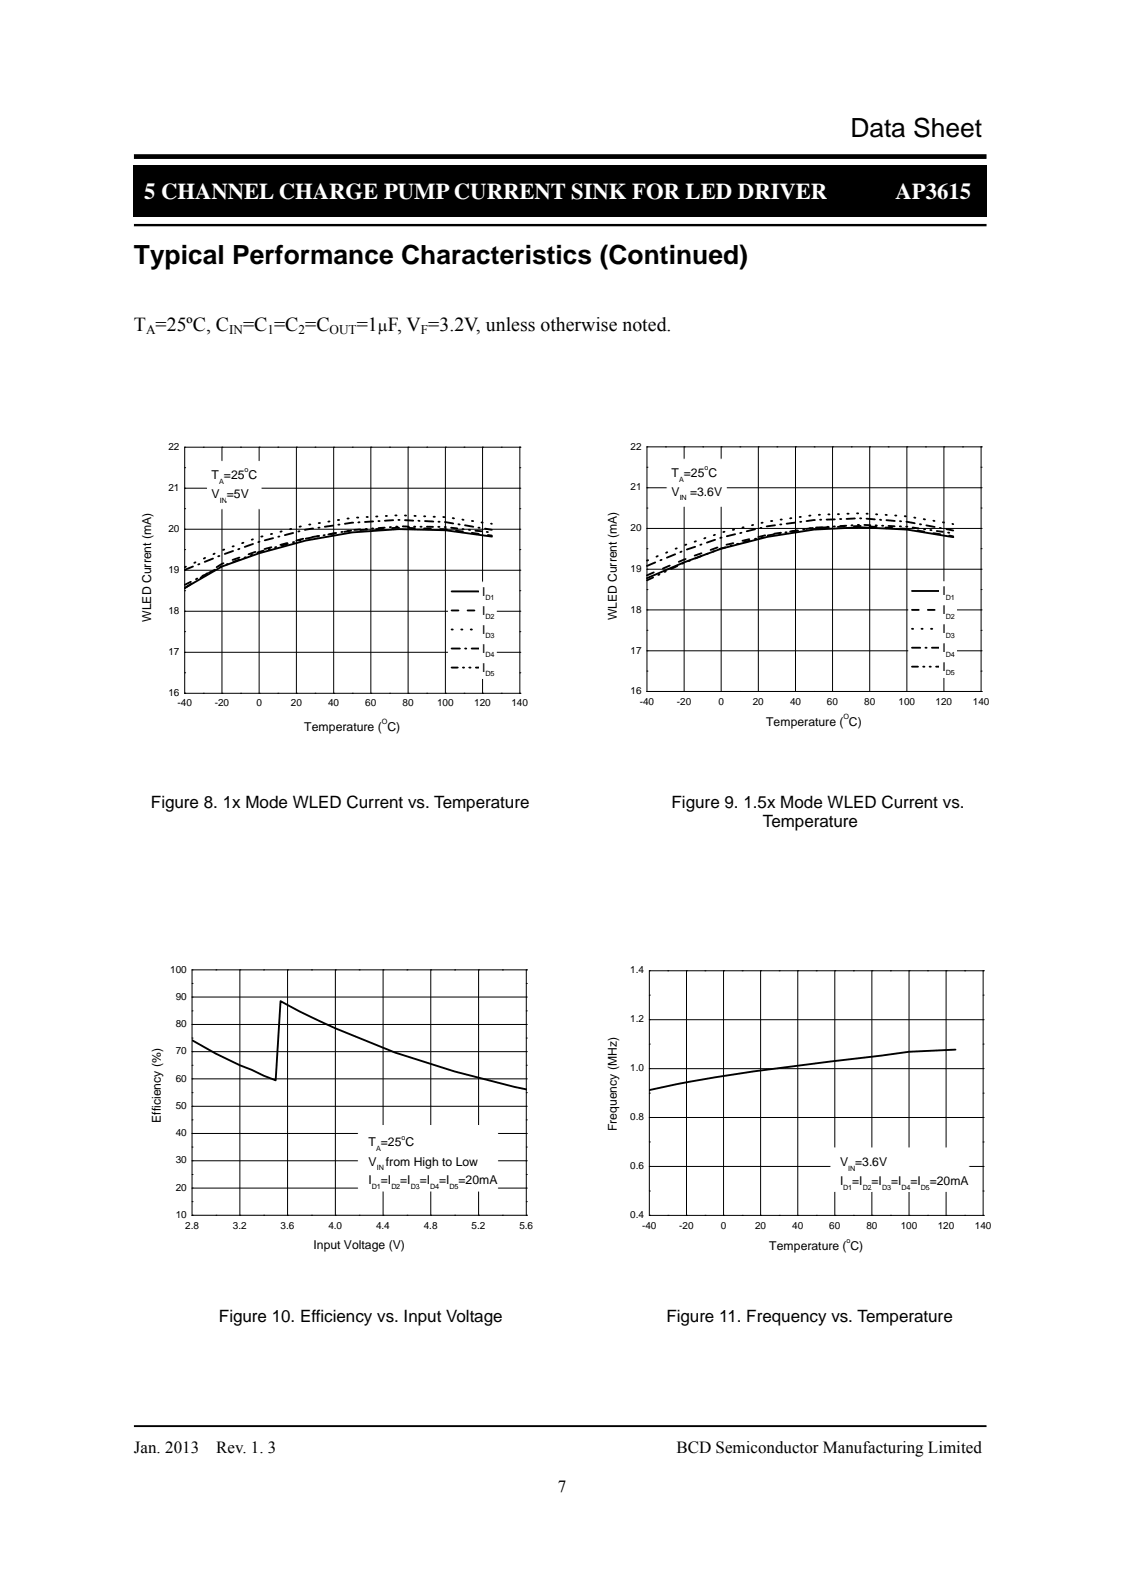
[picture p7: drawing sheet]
<svg xmlns="http://www.w3.org/2000/svg" width="210mm" height="297mm" viewBox="0 0 210 297" stroke-linecap="round" stroke-linejoin="round" font-family="sans-serif">
<path d="M24.9 30.9h.2v.2h-.2zM26.9 33.3h155.5v4.8h-155.5zM184.2 30.9h.2v.2h-.2zM25.1 31.1h159.1v9.2h-159.1zM184.2 40.3h.2v.2h-.2z" fill="#000"/>
<g fill="none" stroke="#000" stroke-width=".19">
<path d="M24.9 31h159.5M25 31.1v9.4M184.3 31.1v9.4M24.9 40.4h159.3M34.5 83.5h62.6M34.5 98.9h.1M34.5 95h.1M34.5 91.2h.1M34.5 87.4h.1M34.5 83.5h.1M34.5 83.5v46M34.5 98.9h62.6"/>
<path d="M34.5 91.2h62.6M38 83.5h.1M41.5 83.5h.1M41.5 83.5v46M44.9 83.5h.1M48.4 83.5h.1M48.4 83.5v46M51.9 83.5h.1M55.4 83.5h.1M55.4 83.5v46M58.8 83.5h.1M62.3 83.5h.1"/>
<path d="M62.3 83.5v46M65.8 83.5h.1M69.3 83.5h.1M69.3 83.5v46M72.8 83.5h.1M76.2 83.5h.1M76.2 83.5v46M79.7 83.5h.1M83.2 83.5h.1M83.2 83.5v46M86.7 83.5h.1M90.1 83.5h.1"/>
<path d="M90.1 83.5v46M93.6 83.5h.1M97.1 83.5h.1M97.1 98.9h.1M97.1 95h.1M97.1 91.2h.1M97.1 87.4h.1M97.1 83.5v46M34.5 118h.1M34.5 114.2h.1M34.5 110.4h.1M34.5 106.5h.1"/>
<path d="M34.5 102.7h.1M34.5 114.2h62.6M34.5 106.5h62.6M97.1 118h.1M97.1 114.2h.1M97.1 110.4h.1M97.1 106.5h.1M97.1 102.7h.1M34.5 125.7h.1M34.5 121.9h.1M34.5 129.5h62.6M34.5 129.5h.1"/>
<path d="M34.5 121.9h62.6M38 129.5h.1M41.5 129.5h.1M44.9 129.5h.1M48.4 129.5h.1M51.9 129.5h.1M55.4 129.5h.1M58.8 129.5h.1M62.3 129.5h.1M65.8 129.5h.1M69.3 129.5h.1M72.8 129.5h.1"/>
<path d="M76.2 129.5h.1M79.7 129.5h.1M83.2 129.5h.1M86.7 129.5h.1M90.1 129.5h.1M93.6 129.5h.1M97.1 125.7h.1M97.1 121.9h.1M97.1 129.5h.1"/>
</g>
<path d="M25 29.3h159.3" fill="none" stroke="#000" stroke-width=".88" stroke-linecap="butt"/>
<path d="M25 42.1h159.3" fill="none" stroke="#000" stroke-width=".44"/>
<g fill="none" stroke="#000" stroke-width=".35">
<path d="M50.8 99.7l-.2 .1M52.6 99.3h-.2M54.4 98.8l-.2 .1M54.8 99.6l-1.6 .4M55.9 99.3h-.2M56.2 98.3l-.2 .1M58 98h-.2M58.5 98.7l-1.5 .3M59.7 98.6h-.2M59.8 97.7h-.3M60.7 100h-.2M61.6 97.4l-.3 .1"/>
<path d="M62.2 98.2l-1.5 .2M62.6 99.6l-1.3 .2M62.8 99.6l-1.1 .2M63.4 97.1l-.3 .1M63.4 98h-.2M64 99.4h-.2M65.1 96.9h-.2M65.2 99.1l-.2 .1M65.6 99.1l-1.3 .3M66 97.6l-1.6 .3M66.7 96.7h.2M67.2 97.6h-.2"/>
<path d="M67.3 98.9l-1.1 .1M68.5 96.6h.2M68.5 98.8h-.2M68.6 99h-1.3M69.5 98.7h.2M69.7 97.4l-1.5 .1M70.5 96.5h-.2M70.7 97.3h.2M71.6 98.8h-1.3M71.9 98.6l-1.2 .1M72.1 96.4h.2M73 98.5h-.2"/>
<path d="M73.4 97.2l-1.5 .1M73.9 96.3h.2M74 98.4h.2M74.4 97.1h.2M74.5 98.6l-1.2 .1M75.2 98.3l1.2 .1M75.6 97.2l1.6 .1M75.6 96.3h.3M76.2 98.6l1.3 .1M77.4 98.4h.2M77.4 96.4h.3M78.2 97.3h.2"/>
<path d="M78.5 98.4h.3M79.2 96.5h.2M79.2 98.7l1.3 .1M79.4 97.3l1.5 .1M79.8 98.4h1.1M81 96.5h.2M81.9 98.4h.2M81.9 97.5h.2M82.2 98.8l1.3 .1M82.8 96.6h.2M83.1 98.5h.2M83.1 97.5l1.6 .3"/>
<path d="M84.3 98.6l1.1 .1M84.6 96.8h.2M85.2 99.1l1.3 .2M85.6 97.9l.3 .1M86.4 97.1h.2M86.4 98.8l.2 .1M86.9 98.1l1.5 .3M87.6 99h.2M88.2 97.3h.2M88.2 99.5l1.3 .2M88.8 99.1l1.2 .2M89.4 98.6h.2"/>
<path d="M90 97.6h.2M90.6 98.8l1.3 .2M90.9 99.4h.2M91.1 99.9l.8 .2M91.7 97.8l.2 .1M34.7 105.9l-.2 .1M35.6 108.7l-1.1 .6M35.8 109l-1.3 .9M36 105.8l-1.5 .7M36.5 105.1l-.2 .1M36.9 108.1l-.3 .1M37.3 105.4l-.3 .1"/>
<path d="M38 107.5l-.2 .1M38.3 104.2l-.2 .2M38.8 107.1l-1.3 .8M39.8 104.4l-1.6 .6M40.1 103.4l-.2 .1M40.2 106.4l-1.2 .6M41 103.9h-.2M41.4 105.8l-.3 .1M41.7 105.2l-1.2 .8M41.9 102.7h-.2M42.6 105.4l-.3 .1M43.5 102.9l-1.5 .6"/>
<path d="M43.7 102l-.2 .1M44.7 104.5l-1.1 .5M44.7 104.2l-1.2 .4M44.7 102.5l-.2 .1M45.5 101.4l-.3 .1M45.9 104.1l-.2 .1M47.1 103.6l-.2 .1M47.2 100.8h-.2M47.3 101.6l-1.6 .6M47.7 103.1l-1.3 .4M48.5 101.2l-.2 .1M49 100.2h-.2"/>
<path d="M49.2 102.9l-1.1 .4M50.4 102.6h-.2M50.7 102.2l-1.3 .4M51 100.5l-1.5 .4M51.6 102.2l-.2 .1M52.2 100.2l-.2 .1M53.7 101.5l-1.3 .3M53.7 101.6l-1.1 .3M54.9 101.3h-.2M56.1 100.9l-.2 .1M56.6 100.6l-1.2 .4M58.3 100.4l-1.2 .2"/>
<path d="M59.5 100.2h-.3M59.6 100.1l-1.2 .2M91.9 100.2a87.7 87.7 0 0 0-43.5 3.2l-6.9 2.4-7 4.1M25 266.4h159.3"/>
</g>
<path d="M38.8 86.2h10v8.8h-10z" fill-rule="evenodd" fill="#fff" stroke="#fff" stroke-width=".19"/>
<g fill="#fff">
<path d="M39.5 87.5h1.4v2.5h-1.4z"/>
<path d="M40.9 89.2h.9v1.5h-.9z"/>
<path d="M41.8 87.5h3.9v2.5h-3.9z"/>
<path d="M45.7 87h.7v1.6h-.7z"/>
<path d="M46.4 87.5h1.7v2.5h-1.7z"/>
<path d="M39.5 91h1.6v2.6h-1.6z"/>
<path d="M41 92.7h1.4v1.6h-1.4z"/>
<path d="M42.4 91h4.1v2.6h-4.1z"/>
</g>
<path d="M83.8 108.8h8.9v17.9h-8.9z" fill-rule="evenodd" fill="#fff" stroke="#fff" stroke-width=".19"/>
<path d="M84.4 110.5h5.1" fill="none" stroke="#000" stroke-width=".35"/>
<g fill="#fff">
<path d="M89.5 109.2h1.2v2.5h-1.2z"/>
<path d="M90.7 110.9h1.7v1.6h-1.7z"/>
</g>
<path d="M84.4 114h1.2M87.4 114h1.2" fill="none" stroke="#000" stroke-width=".35"/>
<g fill="#fff">
<path d="M89.5 112.8h1.2v2.5h-1.2z"/>
<path d="M90.7 114.5h1.7v1.5h-1.7z"/>
</g>
<path d="M84.4 117.6h.2M86.2 117.6h.2M87.9 117.6h.3" fill="none" stroke="#000" stroke-width=".35"/>
<g fill="#fff">
<path d="M89.5 116.3h1.2v2.6h-1.2z"/>
<path d="M90.7 118h1.7v1.5h-1.7z"/>
</g>
<path d="M84.4 121.2h1.5M86.9 121.2h.2M88.1 121.2h1.4" fill="none" stroke="#000" stroke-width=".35"/>
<g fill="#fff">
<path d="M89.5 119.9h1.2v2.5h-1.2z"/>
<path d="M90.7 121.6h1.7v1.5h-1.7z"/>
</g>
<path d="M84.4 124.7h1.1M86.5 124.7h.2M87.7 124.7h.2M88.9 124.7h.6" fill="none" stroke="#000" stroke-width=".35"/>
<g fill="#fff">
<path d="M89.5 123.4h1.2v2.6h-1.2z"/>
<path d="M90.7 125.1h1.7v1.6h-1.7z"/>
</g>
<g fill="none" stroke="#000" stroke-width=".19">
<path d="M120.9 83.5h62.4M120.9 98.7h.1M120.9 94.9h.1M120.9 91.1h.1M120.9 87.3h.1M120.9 83.5h.1M120.9 83.5v45.7M120.9 98.7h62.4M120.9 91.1h62.4M124.3 83.5h.1M127.8 83.5h.1M127.8 83.5v45.7"/>
<path d="M131.3 83.5h.1M134.7 83.5h.1M134.7 83.5v45.7M138.2 83.5h.1M141.7 83.5h.1M141.7 83.5v45.7M145.1 83.5h.1M148.6 83.5h.1M148.6 83.5v45.7M152.1 83.5h.1M155.5 83.5h.1M155.5 83.5v45.7"/>
<path d="M159 83.5h.1M162.5 83.5h.1M162.5 83.5v45.7M165.9 83.5h.1M169.4 83.5h.1M169.4 83.5v45.7M172.9 83.5h.1M176.3 83.5h.1M176.3 83.5v45.7M179.8 83.5h.1M183.3 83.5h.1M183.3 98.7h.1"/>
<path d="M183.3 94.9h.1M183.3 91.1h.1M183.3 87.3h.1M183.3 83.5v45.7M120.9 117.8h.1M120.9 113.9h.1M120.9 110.2h.1M120.9 106.3h.1M120.9 102.5h.1M120.9 113.9h62.4M120.9 106.3h62.4M183.3 117.8h.1"/>
<path d="M183.3 113.9h.1M183.3 110.2h.1M183.3 106.3h.1M183.3 102.5h.1M120.9 125.4h.1M120.9 121.6h.1M120.9 121.6h62.4M120.9 129.2h62.4M120.9 129.2h.1M124.3 129.2h.1M127.8 129.2h.1M131.3 129.2h.1"/>
<path d="M134.7 129.2h.1M138.2 129.2h.1M141.7 129.2h.1M145.1 129.2h.1M148.6 129.2h.1M152.1 129.2h.1M155.5 129.2h.1M159 129.2h.1M162.5 129.2h.1M165.9 129.2h.1M169.4 129.2h.1M172.9 129.2h.1"/>
<path d="M176.3 129.2h.1M179.8 129.2h.1M183.3 125.4h.1M183.3 121.6h.1M183.3 129.2h.1"/>
</g>
<g fill="none" stroke="#000" stroke-width=".35">
<path d="M133.6 99.9l-.2 .1M135.3 99.3l-.2 .1M137.1 98.9l-.2 .1M137.3 99.8l-1.5 .4M138.5 99.5l-.2 .1M138.9 98.5l-.2 .1M140.7 98.1h-.2M141.1 98.9l-1.6 .4M142.2 98.6l-.2 .1M142.5 97.6l-.2 .1M144.3 97.3h-.3M144.6 99.8l-1.2 .2"/>
<path d="M144.8 98.1l-1.6 .2M145.8 99.6l-.3 .1M145.9 99.5l-1.3 .2M146 98h-.2M146.1 97l-.3 .1M146.9 99.4l-.2 .1M147.8 96.8h-.2M148.5 97.6l-1.5 .2M148.9 99.1l-1.3 .2M149.1 99.1l-1.2 .2M149.6 96.6h-.2M149.7 97.5h-.2"/>
<path d="M150.3 98.9h-.2M151.4 96.3l-.2 .1M151.4 98.7h-.2M151.8 98.6l-1.2 .2M152.2 97.2l-1.5 .1M153.2 96.2h-.2M153.2 97.1h.2M153.6 98.5l-1.2 .1M154.6 98.4h.2M154.7 96.1h.3M154.8 98.5l-1.2 .1M156 98.3l-.3 .1"/>
<path d="M156 97l-1.6 .1M156.5 96.1h.2M156.9 97h.3M157.8 98.4h-1.3M158.1 98.2l-1.1 .1M158.3 96h.2M159.3 98.1h-.2M159.7 96.9h-1.5M160.1 95.9h.2M160.3 98.1h.2M160.7 96.8h.2M160.8 98.3h-1.3"/>
<path d="M161.5 98.1h1.1M161.9 96h.2M161.9 96.9l1.5 .1M162.5 98.4h1.2M163.6 98.1l.2 .1M163.7 96.1h.2M164.4 97.1h.2M164.8 98.2h.2M165.4 98.6h1.3M165.4 96.2h.3M165.6 97.2l1.6 .1M166 98.3h1.1"/>
<path d="M167.2 96.3h.2M168.1 98.3h.2M168.1 97.4h.2M168.4 98.7l1.3 .1M169 96.4l.2 .1M169.3 98.4h.2M169.3 97.5l1.6 .2M170.5 98.6l1.1 .1M170.8 96.7h.2M171.4 99.1l1.3 .2M171.9 97.9l.2 .1M172.6 97h.2"/>
<path d="M172.6 98.8l.2 .1M173.1 98.1l1.5 .3M173.8 99h.2M174.4 99.6l1.2 .2M174.4 97.3h.2M175 99.2l1.1 .2M175.6 98.6l.2 .1M176.1 97.6h.3M176.8 98.8l1.3 .3M177.1 99.5h.2M177.9 97.9h.2M121.1 104.6l-.2 .1"/>
<path d="M122 107.9l-1.1 .5M122.1 106.9l-1.2 .6M122.4 105.1l-1.5 .6M122.9 103.9l-.3 .1M123.2 107.3l-.2 .1M123.6 104.6l-.2 .1M124.4 106.7l-.2 .1M124.7 103.2l-.3 .1M125.1 105.7l-1.3 .5M126.1 103.5l-1.5 .7M126.4 102.4l-.2 .1M126.5 105.7l-1.1 .6"/>
<path d="M127.3 103l-.2 .1M127.7 105.2l-.2 .1M128.1 104.4l-1.3 .6M128.2 101.7l-.2 .1M128.9 104.7l-.2 .1M129.9 102.2l-1.6 .5M130 101.1l-.2 .1M131 103.9l-1.1 .4M131 103.4l-1.2 .4M131 101.7l-.2 .1M131.8 100.5l-.2 .1M132.2 103.4l-.2 .1"/>
<path d="M133.4 103l-.2 .1M133.6 100.8l-1.5 .6M134 102.3l-1.2 .4M134.8 100.4l-.2 .1M135.5 102.3l-1.1 .3M136.7 101.9l-.2 .1M137 101.5l-1.3 .3M137.9 101.6h-.2M140 100.7l-1.3 .3M140 101l-1.1 .3M141.2 100.6l-.2 .1M142.4 100.3l-.2 .1"/>
<path d="M142.9 100l-1.2 .3M177.3 100.1l.8 .1M178.1 100.4a85.1 85.1 0 0 0-50.3 4.7l-6.9 2.9"/>
</g>
<path d="M124.6 85.8h11.1v8.8h-11.1z" fill-rule="evenodd" fill="#fff" stroke="#fff" stroke-width=".19"/>
<g fill="#fff">
<path d="M125.5 87h1.4v2.6h-1.4z"/>
<path d="M126.9 88.8h.9v1.5h-.9z"/>
<path d="M127.8 87h3.8v2.6h-3.8z"/>
<path d="M131.6 86.6h.8v1.5h-.8z"/>
<path d="M132.4 87h1.6v2.6h-1.6z"/>
<path d="M125.4 90.6h1.6v2.5h-1.6z"/>
<path d="M127 92.3h1.3v1.5h-1.3z"/>
<path d="M128.3 90.6h6.7v2.5h-6.7z"/>
</g>
<path d="M169.8 108.7h8.9v17.9h-8.9z" fill-rule="evenodd" fill="#fff" stroke="#fff" stroke-width=".19"/>
<path d="M170.4 110.4h5.1" fill="none" stroke="#000" stroke-width=".35"/>
<g fill="#fff">
<path d="M175.5 109.1h1.2v2.6h-1.2z"/>
<path d="M176.7 110.8h1.7v1.6h-1.7z"/>
</g>
<path d="M170.4 113.9h1.2M173.3 113.9h1.3" fill="none" stroke="#000" stroke-width=".35"/>
<g fill="#fff">
<path d="M175.5 112.6h1.2v2.6h-1.2z"/>
<path d="M176.7 114.4h1.7v1.5h-1.7z"/>
</g>
<path d="M170.4 117.5h.2M172.1 117.5h.3M173.9 117.5h.3" fill="none" stroke="#000" stroke-width=".35"/>
<g fill="#fff">
<path d="M175.5 116.2h1.2v2.5h-1.2z"/>
<path d="M176.7 117.9h1.7v1.5h-1.7z"/>
</g>
<path d="M170.4 121h1.5M172.9 121h.2M174.1 121h1.3" fill="none" stroke="#000" stroke-width=".35"/>
<g fill="#fff">
<path d="M175.5 119.7h1.2v2.6h-1.2z"/>
<path d="M176.7 121.5h1.7v1.5h-1.7z"/>
</g>
<path d="M170.4 124.5h1.1M172.5 124.5h.2M173.7 124.5h.2M174.9 124.5h.5" fill="none" stroke="#000" stroke-width=".35"/>
<g fill="#fff">
<path d="M175.5 123.2h1.2v2.6h-1.2z"/>
<path d="M176.7 125h1.7v1.5h-1.7z"/>
</g>
<g fill="none" stroke="#000" stroke-width=".19">
<path d="M121.3 181.4h62.4M121.3 199.6h.1M121.3 195.1h.1M121.3 190.5h.1M121.3 185.9h.1M121.3 181.4h.1M121.3 181.4v45.7M121.3 199.6h62.4M121.3 190.5h62.4M124.8 181.4h.1M128.2 181.4h.1M128.2 181.4v45.7"/>
<path d="M131.7 181.4h.1M135.2 181.4h.1M135.2 181.4v45.7M138.6 181.4h.1M142.1 181.4h.1M142.1 181.4v45.7M145.6 181.4h.1M149 181.4h.1M149 181.4v45.7M152.5 181.4h.1M156 181.4h.1M156 181.4v45.7"/>
<path d="M159.4 181.4h.1M162.9 181.4h.1M162.9 181.4v45.7M166.3 181.4h.1M169.8 181.4h.1M169.8 181.4v45.7M173.3 181.4h.1M176.7 181.4h.1M176.7 181.4v45.7M180.2 181.4h.1M183.7 181.4h.1M183.7 199.6h.1"/>
<path d="M183.7 195.1h.1M183.7 190.5h.1M183.7 185.9h.1M183.7 181.4v45.7M121.3 217.9h.1M121.3 213.3h.1M121.3 208.8h.1M121.3 204.2h.1M121.3 217.9h62.4M121.3 208.8h62.4M183.7 217.9h.1M183.7 213.3h.1"/>
<path d="M183.7 208.8h.1M183.7 204.2h.1M121.3 222.5h.1M121.3 227.1h62.4M121.3 227.1h.1M124.8 227.1h.1M128.2 227.1h.1M131.7 227.1h.1M135.2 227.1h.1M138.6 227.1h.1M142.1 227.1h.1M145.6 227.1h.1"/>
<path d="M149 227.1h.1M152.5 227.1h.1M156 227.1h.1M159.4 227.1h.1M162.9 227.1h.1M166.3 227.1h.1M169.8 227.1h.1M173.3 227.1h.1M176.7 227.1h.1M180.2 227.1h.1M183.7 222.5h.1M183.7 227.1h.1"/>
</g>
<path d="M178.5 196.1l-8.7 .4-5.2 .7a538.2 538.2 0 0 0-38.1 5.3l-5.2 1.1" fill="none" stroke="#000" stroke-width=".35"/>
<path d="M155.2 214.5h25.8v8.1h-25.8z" fill-rule="evenodd" fill="#fff" stroke="#fff" stroke-width=".19"/>
<g fill="#fff">
<path d="M156.9 215.8h1.6v2.5h-1.6z"/>
<path d="M158.4 217.5h1.4v1.5h-1.4z"/>
<path d="M159.7 215.8h6.1v2.5h-6.1z"/>
<path d="M156.9 219.3h.7v2.5h-.7z"/>
<path d="M157.5 221h1.7v1.5h-1.7z"/>
<path d="M159.2 219.3h2v2.5h-2z"/>
<path d="M161.2 221h1.7v1.5h-1.7z"/>
<path d="M162.8 219.3h2v2.5h-2z"/>
<path d="M164.8 221h1.7v1.5h-1.7z"/>
<path d="M166.5 219.3h1.9v2.5h-1.9z"/>
<path d="M168.4 221h1.7v1.5h-1.7z"/>
<path d="M170.1 219.3h1.9v2.5h-1.9z"/>
<path d="M172 221h1.7v1.5h-1.7z"/>
<path d="M173.7 219.3h7.3v2.5h-7.3z"/>
</g>
<g fill="none" stroke="#000" stroke-width=".19">
<path d="M35.9 196.5h62.4M35.9 191.4h62.4M35.9 186.3h62.4M35.9 199h.1M35.9 196.5h.1M35.9 193.9h.1M35.9 191.4h.1M35.9 188.8h.1M35.9 186.3h.1M35.9 183.7h.1M35.9 181.2h.1M35.9 181.2v45.8"/>
<path d="M35.9 181.2h62.4M40.3 181.2h.1M44.8 181.2v45.8M44.8 181.2h.1M49.3 181.2h.1M53.7 181.2v45.8M53.7 181.2h.1M58.2 181.2h.1M62.7 181.2v45.8M62.7 181.2h.1M67.1 181.2h.1M71.6 181.2v45.8"/>
<path d="M71.6 181.2h.1M76 181.2h.1M80.5 181.2v45.8M80.5 181.2h.1M84.9 181.2h.1M89.4 181.2v45.8M89.4 181.2h.1M93.9 181.2h.1M98.3 181.2h.1M98.3 199h.1M98.3 196.5h.1M98.3 193.9h.1"/>
<path d="M98.3 191.4h.1M98.3 188.8h.1M98.3 186.3h.1M98.3 183.7h.1M98.3 181.2v45.8M35.9 216.9h62.4M35.9 211.8h62.4M35.9 206.7h62.4M35.9 201.5h62.4M35.9 219.4h.1M35.9 216.9h.1M35.9 214.3h.1"/>
<path d="M35.9 211.8h.1M35.9 209.2h.1M35.9 206.7h.1M35.9 204.1h.1M35.9 201.5h.1M98.3 219.4h.1M98.3 216.9h.1M98.3 214.3h.1M98.3 211.8h.1M98.3 209.2h.1M98.3 206.7h.1M98.3 204.1h.1"/>
<path d="M98.3 201.5h.1M35.9 227h.1M35.9 222h62.4M35.9 224.5h.1M35.9 222h.1M35.9 227h62.4M40.3 227h.1M44.8 227h.1M49.3 227h.1M53.7 227h.1M58.2 227h.1M62.7 227h.1"/>
<path d="M67.1 227h.1M71.6 227h.1M76 227h.1M80.5 227h.1M84.9 227h.1M89.4 227h.1M93.9 227h.1M98.3 227h.1M98.3 224.5h.1M98.3 222h.1"/>
</g>
<path d="M35.9 194.3l4.4 2.6 4.5 2.1 6.7 2.8 .9-14.8 3.6 2a171.1 171.1 0 0 0 42.4 14.5" fill="none" stroke="#000" stroke-width=".35"/>
<path d="M67 210.3h26v12.2h-26z" fill-rule="evenodd" fill="#fff" stroke="#fff" stroke-width=".19"/>
<g fill="#fff">
<path d="M68.9 212.1h1.4v2.6h-1.4z"/>
<path d="M70.3 213.8h.9v1.6h-.9z"/>
<path d="M71.2 212.1h3.8v2.6h-3.8z"/>
<path d="M75 211.7h.8v1.5h-.8z"/>
<path d="M75.8 212.1h1.6v2.6h-1.6z"/>
<path d="M68.8 215.7h1.6v2.5h-1.6z"/>
<path d="M70.4 217.4h1.7v1.5h-1.7z"/>
<path d="M72.1 215.7h17.2v2.5h-17.2z"/>
<path d="M68.9 219.2h.6v2.6h-.6z"/>
<path d="M69.5 220.9h1.7v1.6h-1.7z"/>
<path d="M71.2 219.2h1.9v2.6h-1.9z"/>
<path d="M73.1 220.9h1.7v1.6h-1.7z"/>
<path d="M74.8 219.2h1.9v2.6h-1.9z"/>
<path d="M76.7 220.9h1.7v1.6h-1.7z"/>
<path d="M78.4 219.2h1.9v2.6h-1.9z"/>
<path d="M80.3 220.9h1.7v1.6h-1.7z"/>
<path d="M82 219.2h2v2.6h-2z"/>
<path d="M84 220.9h1.7v1.6h-1.7z"/>
<path d="M85.6 219.2h7.4v2.6h-7.4z"/>
</g>
<g font-size="4.9">
<text x="158.9" y="25.6">Data Sheet</text>
<text x="25" y="49.3">Typical Performance Characteristics (Continued)</text>
</g>
<g font-size="4.2" fill="#fff">
<text x="26.9" y="37.2">5 CHANNEL CHARGE PUMP CURRENT SINK FOR LED DRIVER</text>
<text x="167.3" y="37.2">AP3615</text>
</g>
<g font-size="3.7">
<text x="25" y="61.8">T =25ºC, C =C =C =C</text>
<text x="66.6" y="61.8">=1 F, V =3.2V, unless otherwise noted.</text>
</g>
<g font-size="3.2">
<text x="70.6" y="61.8">μ</text>
<text x="28.2" y="150.9">Figure 8. 1x Mode WLED Current vs. Temperature</text>
<text x="125.4" y="150.9">Figure 9. 1.5x Mode WLED Current vs.</text>
<text x="142.5" y="154.5">Temperature</text>
<text x="40.9" y="247">Figure 10. Efficiency vs. Input Voltage</text>
<text x="124.5" y="247">Figure 11. Frequency vs. Temperature</text>
<text x="25" y="271.4">Jan. 2013</text>
<text x="40.4" y="271.4">Rev. 1. 3</text>
<text x="126.4" y="271.4">BCD Semiconductor Manufacturing Limited</text>
<text x="104.2" y="278.7">7</text>
</g>
<g font-size="2.5">
<text x="27.3" y="62.3">A</text>
<text x="42.8" y="62.3">IN</text>
<text x="50" y="62.3">1</text>
<text x="55.8" y="62.3">2</text>
<text x="61.6" y="62.3">OUT</text>
<text x="78.6" y="62.3">F</text>
</g>
<g font-size="2.3">
<text x="39.5" y="89.5">T</text>
<text x="41.8" y="89.5">=25</text>
<text x="46.4" y="89.5">C</text>
<text x="125.5" y="89.1">T</text>
<text x="127.8" y="89.1">=25</text>
<text x="132.4" y="89.1">C</text>
<text x="39.5" y="93.1">V</text>
<text x="42.4" y="93.1">=5V</text>
<text x="125.5" y="92.6">V</text>
<text x="128.9" y="92.6">=3.6V</text>
<text x="90.1" y="111.3">I</text>
<text x="176.1" y="111.2">I</text>
<text x="28.2" y="116.2" transform="rotate(-90 28.2 116.2)">WLED Current (mA)</text>
<text x="90.1" y="114.8">I</text>
<text x="90.1" y="118.4">I</text>
<text x="115.3" y="115.9" transform="rotate(-90 115.3 115.9)">WLED Current (mA)</text>
<text x="176.1" y="114.7">I</text>
<text x="176.1" y="118.2">I</text>
<text x="90.1" y="121.9">I</text>
<text x="90.1" y="125.5">I</text>
<text x="176.1" y="121.8">I</text>
<text x="176.1" y="125.3">I</text>
<text x="56.8" y="136.5">Temperature ( C)</text>
<text x="143.1" y="135.6">Temperature ( C)</text>
<text x="30.1" y="209.8" transform="rotate(-90 30.1 209.8)">Efficiency (%)</text>
<text x="68.9" y="214.2">T</text>
<text x="71.2" y="214.2">=25</text>
<text x="75.8" y="214.2">C</text>
<text x="115.2" y="211.3" transform="rotate(-90 115.2 211.3)">Frequency (MHz)</text>
<text x="68.9" y="217.7">V</text>
<text x="68.9" y="221.3">I</text>
<text x="71.2" y="221.3">=I</text>
<text x="72.1" y="217.7">from High to Low</text>
<text x="74.8" y="221.3">=I</text>
<text x="78.4" y="221.3">=I</text>
<text x="82" y="221.3">=I</text>
<text x="85.6" y="221.3">=20mA</text>
<text x="156.9" y="217.8">V</text>
<text x="156.9" y="221.4">I</text>
<text x="159.2" y="221.4">=I</text>
<text x="159.7" y="217.8">=3.6V</text>
<text x="162.8" y="221.4">=I</text>
<text x="166.5" y="221.4">=I</text>
<text x="170.1" y="221.4">=I</text>
<text x="173.7" y="221.4">=20mA</text>
<text x="58.6" y="233.4">Input Voltage (V)</text>
<text x="143.7" y="233.5">Temperature ( C)</text>
</g>
<g font-size="1.9">
<text x="117.8" y="84">22</text>
<text x="31.5" y="84.1">22</text>
<text x="31.5" y="91.7">21</text>
<text x="117.8" y="91.6">21</text>
<text x="31.5" y="99.4">20</text>
<text x="117.8" y="99.2">20</text>
<text x="31.5" y="107.1">19</text>
<text x="117.8" y="106.8">19</text>
<text x="31.5" y="114.7">18</text>
<text x="117.8" y="114.4">18</text>
<text x="31.5" y="122.4">17</text>
<text x="117.8" y="122.1">17</text>
<text x="31.5" y="130">16</text>
<text x="33.1" y="132">-40</text>
<text x="40.1" y="132">-20</text>
<text x="47.9" y="132">0</text>
<text x="54.4" y="132">20</text>
<text x="61.3" y="132">40</text>
<text x="68.2" y="132">60</text>
<text x="75.2" y="132">80</text>
<text x="81.7" y="132">100</text>
<text x="88.6" y="132">120</text>
<text x="95.6" y="132">140</text>
<text x="117.8" y="129.7">16</text>
<text x="119.5" y="131.6">-40</text>
<text x="126.4" y="131.6">-20</text>
<text x="134.2" y="131.6">0</text>
<text x="140.7" y="131.6">20</text>
<text x="147.6" y="131.6">40</text>
<text x="154.5" y="131.6">60</text>
<text x="161.5" y="131.6">80</text>
<text x="167.9" y="131.6">100</text>
<text x="174.8" y="131.6">120</text>
<text x="181.7" y="131.6">140</text>
<text x="31.8" y="181.7">100</text>
<text x="117.8" y="181.9">1.4</text>
<text x="32.8" y="191.9">80</text>
<text x="32.8" y="186.8">90</text>
<text x="117.8" y="191">1.2</text>
<text x="32.8" y="197">70</text>
<text x="32.8" y="202.1">60</text>
<text x="117.8" y="200.2">1.0</text>
<text x="32.8" y="207.2">50</text>
<text x="117.8" y="209.3">0.8</text>
<text x="32.8" y="212.3">40</text>
<text x="32.8" y="217.4">30</text>
<text x="117.8" y="218.4">0.6</text>
<text x="32.8" y="227.6">10</text>
<text x="32.8" y="222.5">20</text>
<text x="117.8" y="227.6">0.4</text>
<text x="34.6" y="229.5">2.8</text>
<text x="43.5" y="229.5">3.2</text>
<text x="52.4" y="229.5">3.6</text>
<text x="61.3" y="229.5">4.0</text>
<text x="70.3" y="229.5">4.4</text>
<text x="79.2" y="229.5">4.8</text>
<text x="88.1" y="229.5">5.2</text>
<text x="97" y="229.5">5.6</text>
<text x="120" y="229.5">-40</text>
<text x="126.9" y="229.5">-20</text>
<text x="134.6" y="229.5">0</text>
<text x="141.1" y="229.5">20</text>
<text x="148" y="229.5">40</text>
<text x="154.9" y="229.5">60</text>
<text x="161.9" y="229.5">80</text>
<text x="168.3" y="229.5">100</text>
<text x="175.2" y="229.5">120</text>
<text x="182.1" y="229.5">140</text>
</g>
<g font-size="1.4">
<text x="45.7" y="88.3">o</text>
<text x="126.9" y="90">A</text>
<text x="131.6" y="87.8">o</text>
<text x="40.9" y="90.4">A</text>
<text x="41" y="94">IN</text>
<text x="127" y="93.5">IN</text>
<text x="90.7" y="112.2">D1</text>
<text x="176.7" y="112.1">D1</text>
<text x="90.7" y="115.7">D2</text>
<text x="90.7" y="119.3">D3</text>
<text x="176.7" y="115.6">D2</text>
<text x="176.7" y="119.1">D3</text>
<text x="90.7" y="122.8">D4</text>
<text x="176.7" y="122.7">D4</text>
<text x="90.7" y="126.4">D5</text>
<text x="176.7" y="126.2">D5</text>
<text x="71.3" y="135.2">O</text>
<text x="157.6" y="134.4">O</text>
<text x="70.3" y="215.1">A</text>
<text x="75" y="212.9">o</text>
<text x="70.4" y="218.6">IN</text>
<text x="158.4" y="218.7">IN</text>
<text x="69.5" y="222.2">D1</text>
<text x="73.1" y="222.2">D2</text>
<text x="76.7" y="222.2">D3</text>
<text x="80.3" y="222.2">D4</text>
<text x="84" y="222.2">D5</text>
<text x="157.5" y="222.2">D1</text>
<text x="161.2" y="222.2">D2</text>
<text x="164.8" y="222.2">D3</text>
<text x="168.4" y="222.2">D4</text>
<text x="172" y="222.2">D5</text>
<text x="158.2" y="232.3">o</text>
</g>
</svg>
